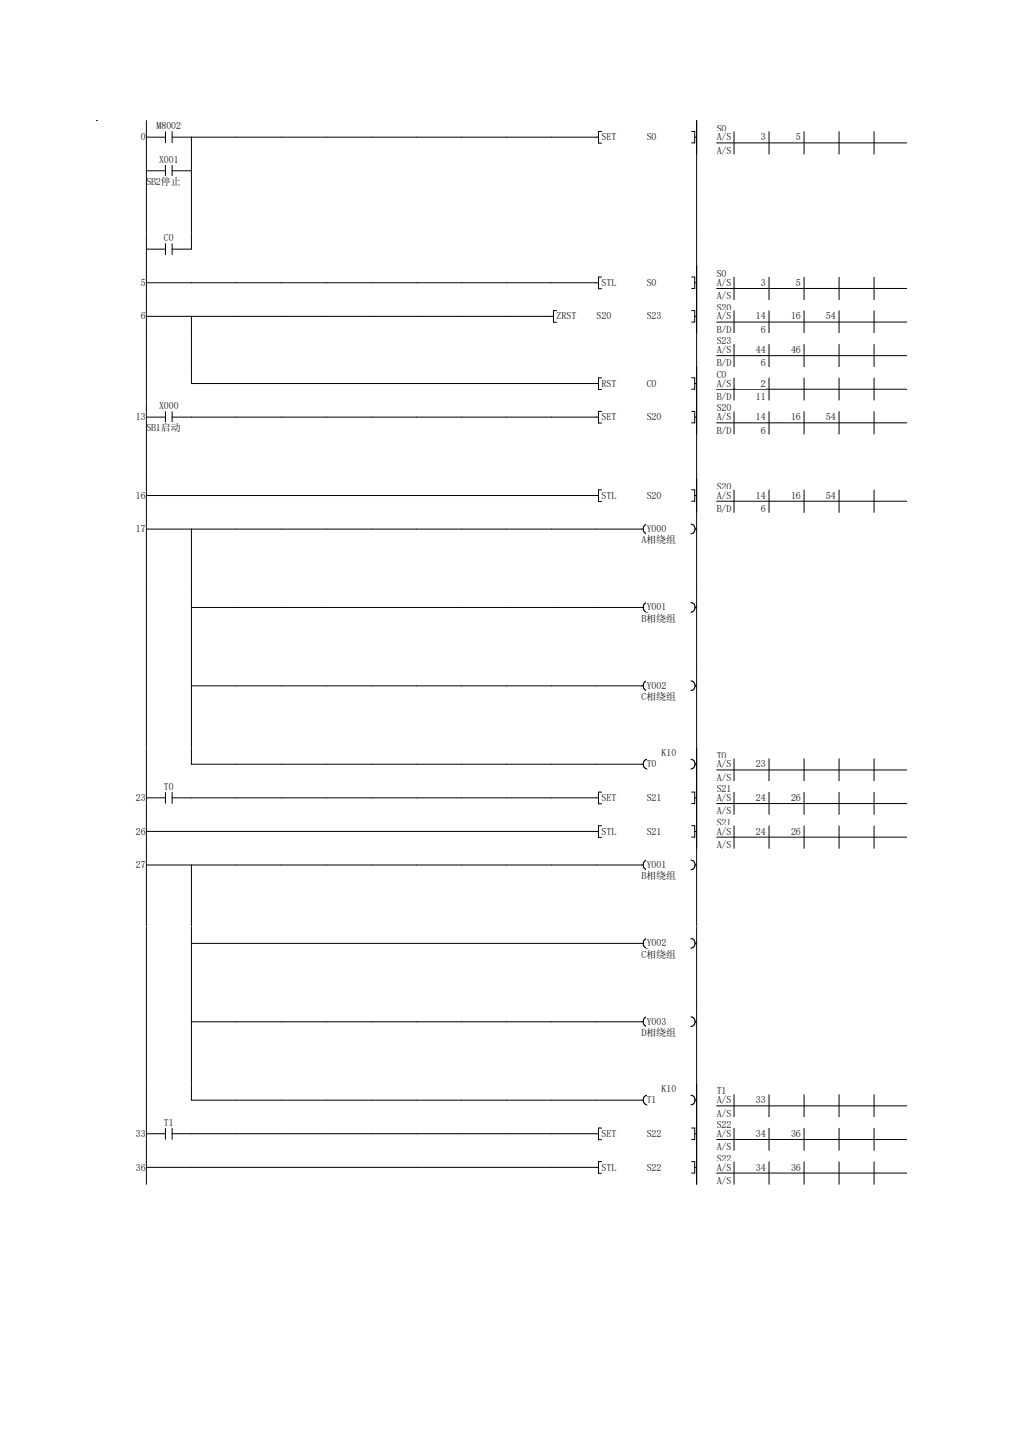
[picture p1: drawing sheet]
<svg xmlns="http://www.w3.org/2000/svg" width="210mm" height="297mm" viewBox="0 0 210 297" stroke-linecap="round" stroke-linejoin="round" font-family="sans-serif">
<path d="M30.4 28.4h3.9M30.4 25v6.9M34.3 27.3v2.3M35.7 28.4h88.4M35.7 27.3v2.3M39.7 28.4v3.5M124.7 27.2h-.6v2.5h.6" fill="none" stroke="#070000" stroke-width=".21"/>
<g fill="#fff">
<path d="M124.7 27.3h3.1v2.1h-3.1z"/>
<path d="M134.1 27.3h2v2.1h-2z"/>
</g>
<path d="M143.4 27.2h.6v2.4h-.6M144 28.4h.4M144.4 25v6.9M148.6 29.6h39.4M152.2 27.3v4.6M159.4 27.3v4.6M166.7 27.3v4.6M174 27.3v4.6M181.2 27.3v4.6" fill="none" stroke="#070000" stroke-width=".21"/>
<g fill="#fff">
<path d="M148.6 25.5h2.1v2.1h-2.1z"/>
<path d="M148.6 27.3h3.1v2.1h-3.1z"/>
<path d="M148.6 30.1h3.1v2h-3.1z"/>
<path d="M152.7 27.3h6.1v2.1h-6.1z"/>
<path d="M159.9 27.3h6.2v2.1h-6.2z"/>
</g>
<path d="M144.4 25v6.9" fill="none" stroke="#070000" stroke-width=".21"/>
<g fill="#fff">
<path d="M20 32h113.1v16.2h-113.1z" fill-rule="evenodd"/>
<path d="M133.1 32h11.3v16.2h-11.3zM33 32h4v2h-4z" fill-rule="evenodd"/>
</g>
<path d="M30.4 35.4h3.9M34.3 34.3v2.2M35.7 35.4h4M35.7 34.3v2.2" fill="none" stroke="#070000" stroke-width=".21"/>
<path d="M30.4 36.6h7.1v2.1h-7.1z" fill="#fff"/>
<path d="M30.4 31.9v16.3M39.7 31.9v16.3M144.4 31.9v16.3" fill="none" stroke="#070000" stroke-width=".21"/>
<g fill="#fff">
<path d="M20 48.2h113.1v7h-113.1z" fill-rule="evenodd"/>
<path d="M133.1 48.2h11.3v7h-11.3zM34 48.2h2v2h-2z" fill-rule="evenodd"/>
</g>
<path d="M30.4 51.6h3.9M30.4 48.2v6.9M34.3 50.5v2.3M35.7 50.5v2.3M39.7 48.2v3.4h-4M144.4 48.2v6.9" fill="none" stroke="#070000" stroke-width=".21"/>
<g fill="#fff">
<path d="M20 55.2h124.4v6.9h-124.4z" fill-rule="evenodd"/>
<path d="M144.4 55.2h43.6v6.9h-43.6zM29.2 57.5h1v2.1h-1z" fill-rule="evenodd"/>
</g>
<path d="M30.4 58.6h93.7M30.4 55.1v7M124.7 57.4h-.6v2.4h.6" fill="none" stroke="#070000" stroke-width=".21"/>
<g fill="#fff">
<path d="M124.7 57.5h3.1v2.1h-3.1z"/>
<path d="M134.1 57.5h2v2.1h-2z"/>
</g>
<path d="M143.4 57.4h.6v2.4h-.6M144 58.6h.4M144.4 55.1v7M148.6 59.8h39.4M152.2 57.5v4.6M159.4 57.5v4.6M166.7 57.5v4.6M174 57.5v4.6M181.2 57.5v4.6" fill="none" stroke="#070000" stroke-width=".21"/>
<g fill="#fff">
<path d="M148.6 55.6h2.1v2.1h-2.1z"/>
<path d="M148.6 57.5h3.1v2.1h-3.1z"/>
<path d="M148.6 60.2h3.1v2.1h-3.1z"/>
<path d="M152.7 57.5h6.1v2.1h-6.1z"/>
<path d="M159.9 57.5h6.2v2.1h-6.2z"/>
</g>
<path d="M144.4 55.1v7" fill="none" stroke="#070000" stroke-width=".21"/>
<path d="M20 62.1h168v7h-168z" fill-rule="evenodd" fill="#fff"/>
<path d="M29.2 64.4h1v2.1h-1z" fill="#fff"/>
<path d="M30.4 65.6h84.3M30.4 62.1v7M39.7 65.6v3.5M115.4 64.4h-.7v2.4h.7" fill="none" stroke="#070000" stroke-width=".21"/>
<g fill="#fff">
<path d="M115.4 64.4h4.1v2.1h-4.1z"/>
<path d="M123.7 64.4h3.1v2.1h-3.1z"/>
<path d="M134.1 64.4h3.1v2.1h-3.1z"/>
</g>
<path d="M143.4 64.4h.6v2.4h-.6M144 65.6h.4M144.4 62.1v7M148.6 66.8h39.4M152.2 64.4v4.7M159.4 64.4v4.7M166.7 64.4v4.7M174 64.4v4.7M181.2 64.4v4.7" fill="none" stroke="#070000" stroke-width=".21"/>
<g fill="#fff">
<path d="M148.6 62.6h3.1v2.1h-3.1z"/>
<path d="M148.6 64.4h3.1v2.1h-3.1z"/>
<path d="M148.6 67.2h3.1v2.1h-3.1z"/>
<path d="M152.7 64.4h6.1v2.1h-6.1z"/>
<path d="M159.9 64.4h6.2v2.1h-6.2z"/>
<path d="M167.2 64.4h6.1v2.1h-6.1z"/>
<path d="M152.7 67.2h6.1v2.1h-6.1z"/>
</g>
<path d="M144.4 62.1v7" fill="none" stroke="#070000" stroke-width=".21"/>
<path d="M144.4 69.1h39.5v7h-39.5z" fill="#fff"/>
<path d="M148.6 73.7h39.4M152.2 71.4v4.6M159.4 71.4v4.6M166.7 71.4v4.6M174 71.4v4.6M181.2 71.4v4.6" fill="none" stroke="#070000" stroke-width=".21"/>
<g fill="#fff">
<path d="M148.6 69.6h3.1v2h-3.1z"/>
<path d="M148.6 71.4h3.1v2h-3.1z"/>
<path d="M148.6 74.2h3.1v2h-3.1z"/>
<path d="M152.7 71.4h6.1v2h-6.1z"/>
<path d="M159.9 71.4h6.2v2h-6.2z"/>
<path d="M152.7 74.2h6.1v2h-6.1z"/>
</g>
<path d="M20 25h.1M30.4 69.1v6.9M39.7 69.1v6.9M144.4 69.1v6.9" fill="none" stroke="#070000" stroke-width=".21"/>
<path d="M20 76.1h124.4v6.9h-124.4z" fill-rule="evenodd" fill="#fff"/>
<path d="M144.4 76.1h43.6v6.9h-43.6z" fill="#fff"/>
<path d="M30.4 76v7M39.7 76v3.5h84.4M124.7 78.3h-.6v2.4h.6" fill="none" stroke="#070000" stroke-width=".21"/>
<g fill="#fff">
<path d="M124.7 78.4h3.1v2h-3.1z"/>
<path d="M134.1 78.4h2v2h-2z"/>
</g>
<path d="M143.4 78.3h.6v2.4h-.6M144 79.5h.4M144.4 76v7M152.2 78.4v4.6M159.4 78.4v4.6M166.7 78.4v4.6M174 78.4v4.6M181.2 78.4v4.6M148.6 80.7h39.4" fill="none" stroke="#070000" stroke-width=".21"/>
<g fill="#fff">
<path d="M148.6 76.5h2.1v2.1h-2.1z"/>
<path d="M148.6 78.4h3.1v2h-3.1z"/>
<path d="M148.6 81.1h3.1v2.1h-3.1z"/>
<path d="M152.7 78.4h6.1v2h-6.1z"/>
<path d="M152.7 81.1h6.1v2.1h-6.1z"/>
</g>
<path d="M144.4 76v7" fill="none" stroke="#070000" stroke-width=".21"/>
<g fill="#fff">
<path d="M20 83h124.4v16.3h-124.4z" fill-rule="evenodd"/>
<path d="M144.4 83h43.6v7h-43.6zM28.2 85.3h2v2.1h-2z" fill-rule="evenodd"/>
</g>
<path d="M33 83h4v2.1h-4z" fill="#fff"/>
<path d="M30.4 86.5h3.9M34.3 85.3v2.3M35.7 86.5h4M35.7 85.3v2.3" fill="none" stroke="#070000" stroke-width=".21"/>
<path d="M30.4 87.6h7.1v2.1h-7.1z" fill="#fff"/>
<path d="M30.4 83v16.2M39.7 86.5h84.4M124.7 85.3h-.6v2.4h.6" fill="none" stroke="#070000" stroke-width=".21"/>
<g fill="#fff">
<path d="M124.7 85.3h3.1v2.1h-3.1z"/>
<path d="M134.1 85.3h3.1v2.1h-3.1z"/>
</g>
<path d="M143.4 85.3h.6v2.3h-.6M144 86.5h.4M144.4 83v16.2M148.6 87.6h39.4M152.2 85.3v4.7M159.4 85.3v4.7M166.7 85.3v4.7M174 85.3v4.7M181.2 85.3v4.7" fill="none" stroke="#070000" stroke-width=".21"/>
<g fill="#fff">
<path d="M148.6 83.5h3.1v2.1h-3.1z"/>
<path d="M148.6 85.3h3.1v2.1h-3.1z"/>
<path d="M148.6 88.1h3.1v2.1h-3.1z"/>
<path d="M152.7 85.3h6.1v2.1h-6.1z"/>
<path d="M159.9 85.3h6.2v2.1h-6.2z"/>
<path d="M167.2 85.3h6.1v2.1h-6.1z"/>
<path d="M152.7 88.1h6.1v2.1h-6.1z"/>
</g>
<path d="M144.4 83v7" fill="none" stroke="#070000" stroke-width=".21"/>
<g fill="#fff">
<path d="M20 99.3h124.4v6.9h-124.4z" fill-rule="evenodd"/>
<path d="M144.4 99.3h43.6v6.9h-43.6zM28.2 101.6h2v2h-2z" fill-rule="evenodd"/>
</g>
<path d="M30.4 99.2v7M30.4 102.7h93.7M124.7 101.5h-.6v2.4h.6" fill="none" stroke="#070000" stroke-width=".21"/>
<g fill="#fff">
<path d="M124.7 101.6h3.1v2h-3.1z"/>
<path d="M134.1 101.6h3.1v2h-3.1z"/>
</g>
<path d="M144.4 99.2v7M143.4 101.5h.6v2.4h-.6M144 102.7h.4M148.6 103.9h39.4M152.2 101.6v4.6M159.4 101.6v4.6M166.7 101.6v4.6M174 101.6v4.6M181.2 101.6v4.6" fill="none" stroke="#070000" stroke-width=".21"/>
<g fill="#fff">
<path d="M148.6 99.7h3.1v2.1h-3.1z"/>
<path d="M148.6 101.6h3.1v2h-3.1z"/>
<path d="M148.6 104.4h3.1v2h-3.1z"/>
<path d="M152.7 101.6h6.1v2h-6.1z"/>
<path d="M159.9 101.6h6.2v2h-6.2z"/>
<path d="M167.2 101.6h6.1v2h-6.1z"/>
<path d="M152.7 104.4h6.1v2h-6.1z"/>
</g>
<path d="M144.4 99.2v7" fill="none" stroke="#070000" stroke-width=".21"/>
<g fill="#fff">
<path d="M20 106.2h113.1v16.3h-113.1z" fill-rule="evenodd"/>
<path d="M133.1 106.2h11.3v16.3h-11.3zM28.2 108.5h2v2.1h-2z" fill-rule="evenodd"/>
</g>
<path d="M30.4 109.7h103M30.4 106.2v16.3M39.7 109.7v12.8M134.2 108.6a1.03 1.03 0 0 0-.9 1 1.03 1.03 0 0 0 .9 1.1" fill="none" stroke="#070000" stroke-width=".21"/>
<path d="M134.1 108.5h4v2.1h-4z" fill="#fff"/>
<path d="M143.2 108.6a1.02 1.02 0 0 1 .9 1 1.02 1.02 0 0 1-.9 1.1M144.1 109.7h.3" fill="none" stroke="#070000" stroke-width=".21"/>
<path d="M133 110.8h7.3v2.1h-7.3z" fill="#fff"/>
<path d="M144.4 106.2v16.3" fill="none" stroke="#070000" stroke-width=".21"/>
<path d="M20 122.5h113.1v16.2h-113.1z" fill-rule="evenodd" fill="#fff"/>
<path d="M133.1 122.5h11.3v16.2h-11.3z" fill="#fff"/>
<path d="M30.4 122.5v16.2M39.7 125.9h93.7M39.7 122.5v16.2M134.2 124.9a1.03 1.03 0 0 0-.9 1 1.03 1.03 0 0 0 .9 1" fill="none" stroke="#070000" stroke-width=".21"/>
<path d="M134.1 124.8h4v2h-4z" fill="#fff"/>
<path d="M143.2 124.9a1.02 1.02 0 0 1 .9 1 1.02 1.02 0 0 1-.9 1M144.1 125.9h.3" fill="none" stroke="#070000" stroke-width=".21"/>
<path d="M133 127.1h7.3v2.1h-7.3z" fill="#fff"/>
<path d="M144.4 122.5v16.2" fill="none" stroke="#070000" stroke-width=".21"/>
<path d="M20 138.7h113.1v16.3h-113.1z" fill-rule="evenodd" fill="#fff"/>
<path d="M133.1 138.7h11.3v16.3h-11.3z" fill="#fff"/>
<path d="M30.4 138.7v16.2M39.7 138.7v16.2M39.7 142.2h93.7M134.2 141.1a1.03 1.03 0 0 0-.9 1 1.03 1.03 0 0 0 .9 1" fill="none" stroke="#070000" stroke-width=".21"/>
<path d="M134.1 141h4v2.1h-4z" fill="#fff"/>
<path d="M143.2 141.1a1.02 1.02 0 0 1 .9 1 1.02 1.02 0 0 1-.9 1M144.1 142.2h.3" fill="none" stroke="#070000" stroke-width=".21"/>
<path d="M133 143.3h7.3v2.1h-7.3z" fill="#fff"/>
<path d="M144.4 138.7v16.2" fill="none" stroke="#070000" stroke-width=".21"/>
<path d="M20 155h168v6.9h-168z" fill-rule="evenodd" fill="#fff"/>
<path d="M30.4 154.9v7M39.7 154.9v3.5h93.7M134.2 157.4a1.03 1.03 0 0 0-.9 1 1.03 1.03 0 0 0 .9 1" fill="none" stroke="#070000" stroke-width=".21"/>
<g fill="#fff">
<path d="M137.2 154.9h3v2.1h-3z"/>
<path d="M134.1 157.3h2v2h-2z"/>
</g>
<path d="M143.2 157.4a1.02 1.02 0 0 1 .9 1 1.02 1.02 0 0 1-.9 1M144.1 158.4h.3M144.4 154.9v7M148.6 159.6h39.4M152.2 157.3v4.6M159.4 157.3v4.6M166.7 157.3v4.6M174 157.3v4.6M181.2 157.3v4.6" fill="none" stroke="#070000" stroke-width=".21"/>
<g fill="#fff">
<path d="M148.6 155.4h2.1v2.1h-2.1z"/>
<path d="M148.6 157.3h3.1v2h-3.1z"/>
<path d="M148.6 160h3.1v2.1h-3.1z"/>
<path d="M152.7 157.3h6.1v2h-6.1z"/>
</g>
<path d="M144.4 154.9v7" fill="none" stroke="#070000" stroke-width=".21"/>
<g fill="#fff">
<path d="M20 161.9h124.4v7h-124.4z" fill-rule="evenodd"/>
<path d="M144.4 161.9h43.6v7h-43.6zM28.2 164.2h2v2.1h-2z" fill-rule="evenodd"/>
</g>
<path d="M34 161.9h2v2.1h-2z" fill="#fff"/>
<path d="M30.4 165.4h3.9M30.4 161.9v7M34.3 164.2v2.3M35.7 165.4h88.4M35.7 164.2v2.3M124.7 164.2h-.6v2.4h.6" fill="none" stroke="#070000" stroke-width=".21"/>
<g fill="#fff">
<path d="M124.7 164.2h3.1v2.1h-3.1z"/>
<path d="M134.1 164.2h3.1v2.1h-3.1z"/>
</g>
<path d="M143.4 164.2h.6v2.3h-.6M144 165.4h.4M144.4 161.9v7M148.6 166.5h39.4M152.2 164.2v4.7M159.4 164.2v4.7M166.7 164.2v4.7M174 164.2v4.7M181.2 164.2v4.7" fill="none" stroke="#070000" stroke-width=".21"/>
<g fill="#fff">
<path d="M148.6 162.4h3.1v2.1h-3.1z"/>
<path d="M148.6 164.2h3.1v2.1h-3.1z"/>
<path d="M148.6 167h3.1v2.1h-3.1z"/>
<path d="M152.7 164.2h6.1v2.1h-6.1z"/>
<path d="M159.9 164.2h6.2v2.1h-6.2z"/>
</g>
<path d="M144.4 161.9v7" fill="none" stroke="#070000" stroke-width=".21"/>
<g fill="#fff">
<path d="M20 168.9h124.4v7h-124.4z" fill-rule="evenodd"/>
<path d="M144.4 168.9h43.6v7h-43.6zM28.2 171.2h2v2.1h-2z" fill-rule="evenodd"/>
</g>
<path d="M30.4 172.3h93.7M30.4 168.9v6.9M124.7 171.1h-.6v2.5h.6" fill="none" stroke="#070000" stroke-width=".21"/>
<g fill="#fff">
<path d="M124.7 171.2h3.1v2.1h-3.1z"/>
<path d="M134.1 171.2h3.1v2.1h-3.1z"/>
</g>
<path d="M143.4 171.1h.6v2.4h-.6M144 172.3h.4M144.4 168.9v6.9M148.6 173.5h39.4M152.2 171.2v4.6M159.4 171.2v4.6M166.7 171.2v4.6M174 171.2v4.6M181.2 171.2v4.6" fill="none" stroke="#070000" stroke-width=".21"/>
<g fill="#fff">
<path d="M148.6 169.4h3.1v2h-3.1z"/>
<path d="M148.6 171.2h3.1v2.1h-3.1z"/>
<path d="M148.6 173.9h3.1v2.1h-3.1z"/>
<path d="M152.7 171.2h6.1v2.1h-6.1z"/>
<path d="M159.9 171.2h6.2v2.1h-6.2z"/>
</g>
<path d="M144.4 168.9v6.9" fill="none" stroke="#070000" stroke-width=".21"/>
<g fill="#fff">
<path d="M20 175.9h113.1v16.2h-113.1z" fill-rule="evenodd"/>
<path d="M133.1 175.9h11.3v16.2h-11.3zM28.2 178.1h2v2.1h-2z" fill-rule="evenodd"/>
</g>
<path d="M30.4 179.3h103M30.4 175.8v16.3M39.7 179.3v12.8M134.2 178.2a1.03 1.03 0 0 0-.9 1.1 1.03 1.03 0 0 0 .9 1" fill="none" stroke="#070000" stroke-width=".21"/>
<path d="M134.1 178.1h4v2.1h-4z" fill="#fff"/>
<path d="M143.2 178.2a1.02 1.02 0 0 1 .9 1.1 1.02 1.02 0 0 1-.9 1M144.1 179.3h.3" fill="none" stroke="#070000" stroke-width=".21"/>
<path d="M133 180.5h7.3v2h-7.3z" fill="#fff"/>
<path d="M144.4 175.8v16.3" fill="none" stroke="#070000" stroke-width=".21"/>
<path d="M20 192.1h113.1v16.2h-113.1z" fill-rule="evenodd" fill="#fff"/>
<path d="M133.1 192.1h11.3v16.2h-11.3z" fill="#fff"/>
<path d="M30.4 192.1v16.2M39.7 195.5h93.7M39.7 192.1v16.2M134.2 194.5a1.03 1.03 0 0 0-.9 1 1.03 1.03 0 0 0 .9 1" fill="none" stroke="#070000" stroke-width=".21"/>
<path d="M134.1 194.4h4v2.1h-4z" fill="#fff"/>
<path d="M143.2 194.5a1.02 1.02 0 0 1 .9 1 1.02 1.02 0 0 1-.9 1M144.1 195.5h.3" fill="none" stroke="#070000" stroke-width=".21"/>
<path d="M133 196.7h7.3v2.1h-7.3z" fill="#fff"/>
<path d="M144.4 192.1v16.2" fill="none" stroke="#070000" stroke-width=".21"/>
<path d="M20 208.3h113.1v16.3h-113.1z" fill-rule="evenodd" fill="#fff"/>
<path d="M133.1 208.3h11.3v16.3h-11.3z" fill="#fff"/>
<path d="M30.4 208.3v16.3M39.7 211.8h93.7M39.7 208.3v16.3M134.2 210.7a1.03 1.03 0 0 0-.9 1.1 1.03 1.03 0 0 0 .9 1" fill="none" stroke="#070000" stroke-width=".21"/>
<path d="M134.1 210.7h4v2h-4z" fill="#fff"/>
<path d="M143.2 210.7a1.02 1.02 0 0 1 .9 1.1 1.02 1.02 0 0 1-.9 1M144.1 211.8h.3" fill="none" stroke="#070000" stroke-width=".21"/>
<path d="M133 213h7.3v2.1h-7.3z" fill="#fff"/>
<path d="M144.4 208.3v16.3" fill="none" stroke="#070000" stroke-width=".21"/>
<path d="M20 224.6h168v7h-168z" fill-rule="evenodd" fill="#fff"/>
<path d="M30.4 224.6v6.9M39.7 224.6v3.4h93.7M134.2 227a1.03 1.03 0 0 0-.9 1 1.03 1.03 0 0 0 .9 1" fill="none" stroke="#070000" stroke-width=".21"/>
<g fill="#fff">
<path d="M137.2 224.6h3v2.1h-3z"/>
<path d="M134.1 226.9h2v2.1h-2z"/>
</g>
<path d="M143.2 227a1.02 1.02 0 0 1 .9 1 1.02 1.02 0 0 1-.9 1M144.1 228h.3M144.4 224.6v6.9M148.6 229.2h39.4M152.2 226.9v4.6M159.4 226.9v4.6M166.7 226.9v4.6M174 226.9v4.6M181.2 226.9v4.6" fill="none" stroke="#070000" stroke-width=".21"/>
<g fill="#fff">
<path d="M148.6 225h2.1v2.1h-2.1z"/>
<path d="M148.6 226.9h3.1v2.1h-3.1z"/>
<path d="M148.6 229.7h3.1v2h-3.1z"/>
<path d="M152.7 226.9h6.1v2.1h-6.1z"/>
</g>
<path d="M144.4 224.6v6.9" fill="none" stroke="#070000" stroke-width=".21"/>
<g fill="#fff">
<path d="M20 231.6h124.4v6.9h-124.4z" fill-rule="evenodd"/>
<path d="M144.4 231.6h43.6v6.9h-43.6zM28.2 233.8h2v2.1h-2z" fill-rule="evenodd"/>
</g>
<path d="M34 231.5h2v2.1h-2z" fill="#fff"/>
<path d="M30.4 235h3.9M30.4 231.5v7M34.3 233.9v2.2M35.7 235h88.4M35.7 233.9v2.2M124.7 233.8h-.6v2.4h.6" fill="none" stroke="#070000" stroke-width=".21"/>
<g fill="#fff">
<path d="M124.7 233.8h3.1v2.1h-3.1z"/>
<path d="M134.1 233.8h3.1v2.1h-3.1z"/>
</g>
<path d="M143.4 233.8h.6v2.4h-.6M144 235h.4M144.4 231.5v7M148.6 236.2h39.4M152.2 233.9v4.6M159.4 233.9v4.6M166.7 233.9v4.6M174 233.9v4.6M181.2 233.9v4.6" fill="none" stroke="#070000" stroke-width=".21"/>
<g fill="#fff">
<path d="M148.6 232h3.1v2.1h-3.1z"/>
<path d="M148.6 233.8h3.1v2.1h-3.1z"/>
<path d="M148.6 236.6h3.1v2.1h-3.1z"/>
<path d="M152.7 233.8h6.1v2.1h-6.1z"/>
<path d="M159.9 233.8h6.2v2.1h-6.2z"/>
</g>
<path d="M144.4 231.5v7" fill="none" stroke="#070000" stroke-width=".21"/>
<g fill="#fff">
<path d="M20 238.5h124.4v7h-124.4z" fill-rule="evenodd"/>
<path d="M144.4 238.5h43.6v7h-43.6zM28.2 240.8h2v2.1h-2z" fill-rule="evenodd"/>
</g>
<path d="M30.4 238.5v7M30.4 242h93.7M124.7 240.8h-.6v2.4h.6" fill="none" stroke="#070000" stroke-width=".21"/>
<g fill="#fff">
<path d="M124.7 240.8h3.1v2.1h-3.1z"/>
<path d="M134.1 240.8h3.1v2.1h-3.1z"/>
</g>
<path d="M144.4 238.5v7M143.4 240.8h.6v2.3h-.6M144 242h.4M148.6 243.1h39.4M152.2 240.8v4.7M159.4 240.8v4.7M166.7 240.8v4.7M174 240.8v4.7M181.2 240.8v4.7" fill="none" stroke="#070000" stroke-width=".21"/>
<g fill="#fff">
<path d="M148.6 239h3.1v2h-3.1z"/>
<path d="M148.6 240.8h3.1v2.1h-3.1z"/>
<path d="M148.6 243.6h3.1v2.1h-3.1z"/>
<path d="M152.7 240.8h6.1v2.1h-6.1z"/>
<path d="M159.9 240.8h6.2v2.1h-6.2z"/>
</g>
<path d="M144.4 238.5v7" fill="none" stroke="#070000" stroke-width=".21"/>
<g font-size="2.1">
<text x="29.2" y="29.1">0</text>
<text x="32.5" y="26.8">M8002</text>
<text x="124.7" y="29.1">SET</text>
<text x="134.1" y="29.1">S0</text>
<text x="148.6" y="27.3">S0</text>
<text x="148.6" y="29.1">A/S</text>
<text x="157.7" y="29.1">3</text>
<text x="165" y="29.1">5</text>
<text x="33" y="33.7">X001</text>
<text x="148.6" y="31.8">A/S</text>
<text x="30.3" y="38.4">SB2停止</text>
<text x="34" y="50">C0</text>
<text x="29.2" y="59.3">5</text>
<text x="124.7" y="59.3">STL</text>
<text x="134.1" y="59.3">S0</text>
<text x="148.6" y="57.4">S0</text>
<text x="148.6" y="59.3">A/S</text>
<text x="157.7" y="59.3">3</text>
<text x="165" y="59.3">5</text>
<text x="148.6" y="62">A/S</text>
<text x="148.6" y="64.4">S20</text>
<text x="29.2" y="66.2">6</text>
<text x="115.4" y="66.2">ZRST</text>
<text x="123.7" y="66.2">S20</text>
<text x="134.1" y="66.2">S23</text>
<text x="148.6" y="66.2">A/S</text>
<text x="148.6" y="69">B/D</text>
<text x="148.6" y="71.3">S23</text>
<text x="156.7" y="66.2">14</text>
<text x="157.7" y="69">6</text>
<text x="164" y="66.2">16</text>
<text x="171.2" y="66.2">54</text>
<text x="148.6" y="73.2">A/S</text>
<text x="148.6" y="75.9">B/D</text>
<text x="156.7" y="73.2">44</text>
<text x="157.7" y="75.9">6</text>
<text x="164" y="73.2">46</text>
<text x="124.7" y="80.1">RST</text>
<text x="134.1" y="80.1">C0</text>
<text x="148.6" y="78.3">C0</text>
<text x="148.6" y="80.1">A/S</text>
<text x="148.6" y="82.9">B/D</text>
<text x="156.7" y="82.9">11</text>
<text x="157.7" y="80.1">2</text>
<text x="28.2" y="87.1">13</text>
<text x="30.3" y="89.4">SB1启动</text>
<text x="33" y="84.8">X000</text>
<text x="124.7" y="87.1">SET</text>
<text x="134.1" y="87.1">S20</text>
<text x="148.6" y="85.3">S20</text>
<text x="148.6" y="87.1">A/S</text>
<text x="148.6" y="89.9">B/D</text>
<text x="156.7" y="87.1">14</text>
<text x="157.7" y="89.9">6</text>
<text x="164" y="87.1">16</text>
<text x="171.2" y="87.1">54</text>
<text x="148.6" y="101.5">S20</text>
<text x="28.2" y="103.3">16</text>
<text x="124.7" y="103.3">STL</text>
<text x="134.1" y="103.3">S20</text>
<text x="148.6" y="103.3">A/S</text>
<text x="148.6" y="106.1">B/D</text>
<text x="156.7" y="103.3">14</text>
<text x="157.7" y="106.1">6</text>
<text x="164" y="103.3">16</text>
<text x="171.2" y="103.3">54</text>
<text x="28.2" y="110.3">17</text>
<text x="133" y="112.6">A相绕组</text>
<text x="134.1" y="110.3">Y000</text>
<text x="133" y="128.9">B相绕组</text>
<text x="134.1" y="126.5">Y001</text>
<text x="134.1" y="142.8">Y002</text>
<text x="133" y="145.1">C相绕组</text>
<text x="134.1" y="159">T0</text>
<text x="137.2" y="156.7">K10</text>
<text x="148.6" y="157.2">T0</text>
<text x="148.6" y="159">A/S</text>
<text x="148.6" y="161.8">A/S</text>
<text x="156.7" y="159">23</text>
<text x="28.2" y="166">23</text>
<text x="34" y="163.7">T0</text>
<text x="124.7" y="166">SET</text>
<text x="134.1" y="166">S21</text>
<text x="148.6" y="164.2">S21</text>
<text x="148.6" y="166">A/S</text>
<text x="156.7" y="166">24</text>
<text x="164" y="166">26</text>
<text x="28.2" y="173">26</text>
<text x="124.7" y="173">STL</text>
<text x="134.1" y="173">S21</text>
<text x="148.6" y="168.8">A/S</text>
<text x="148.6" y="171.2">S21</text>
<text x="148.6" y="173">A/S</text>
<text x="156.7" y="173">24</text>
<text x="164" y="173">26</text>
<text x="28.2" y="179.9">27</text>
<text x="134.1" y="179.9">Y001</text>
<text x="148.6" y="175.7">A/S</text>
<text x="133" y="182.2">B相绕组</text>
<text x="134.1" y="196.2">Y002</text>
<text x="133" y="198.5">C相绕组</text>
<text x="133" y="214.8">D相绕组</text>
<text x="134.1" y="212.4">Y003</text>
<text x="137.2" y="226.4">K10</text>
<text x="148.6" y="226.8">T1</text>
<text x="34" y="233.3">T1</text>
<text x="134.1" y="228.7">T1</text>
<text x="148.6" y="228.7">A/S</text>
<text x="148.6" y="231.4">A/S</text>
<text x="148.6" y="233.8">S22</text>
<text x="156.7" y="228.7">33</text>
<text x="28.2" y="235.6">33</text>
<text x="124.7" y="235.6">SET</text>
<text x="134.1" y="235.6">S22</text>
<text x="148.6" y="235.6">A/S</text>
<text x="148.6" y="238.4">A/S</text>
<text x="156.7" y="235.6">34</text>
<text x="164" y="235.6">36</text>
<text x="28.2" y="242.6">36</text>
<text x="124.7" y="242.6">STL</text>
<text x="134.1" y="242.6">S22</text>
<text x="148.6" y="240.7">S22</text>
<text x="148.6" y="242.6">A/S</text>
<text x="148.6" y="245.4">A/S</text>
<text x="156.7" y="242.6">34</text>
<text x="164" y="242.6">36</text>
</g>
</svg>
